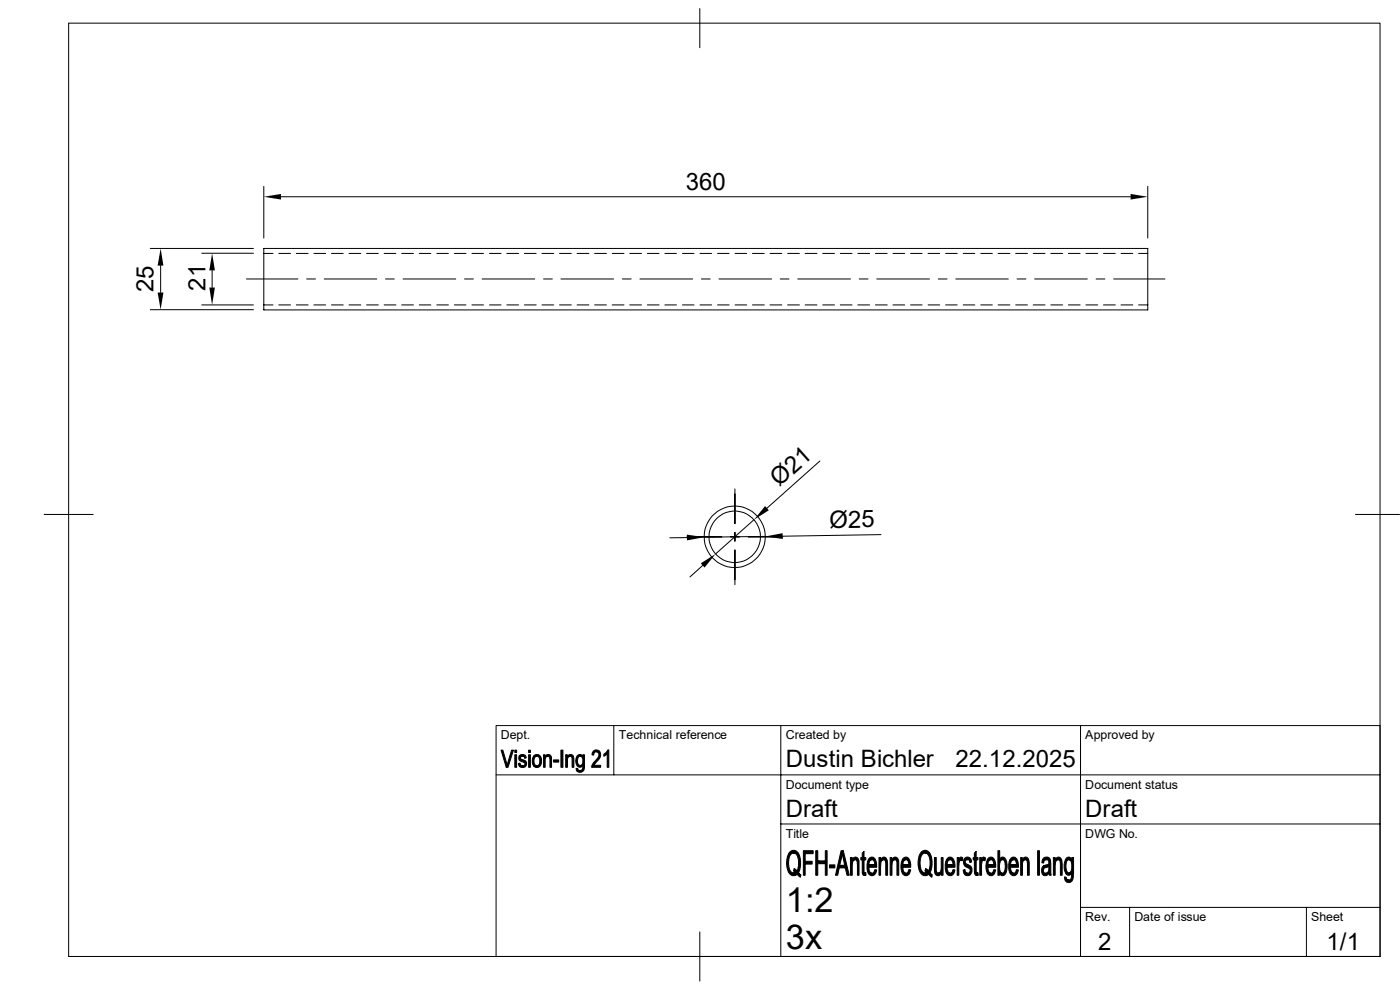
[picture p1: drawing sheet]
<svg xmlns="http://www.w3.org/2000/svg" width="297mm" height="210mm" viewBox="0 0 297 210" stroke-linecap="round" stroke-linejoin="round" font-family="sans-serif">
<g fill="none" stroke="#000" stroke-width=".21">
<path d="M14.6 4.9h278.2v198h-278.2zM148.5 1.8v8.3M56 39.5v11M243.5 39.5v11M31.9 52.7h21.9M34.1 56.3v5.8M42.8 53.7h11M45 57.4v3.6M52.3 59.2h10.9M56 52.7h187.5v13h-187.5zM56 53.8h1.9M59.1 53.8h2.5"/>
<path d="M59.6 41.7h180.3M62.9 53.8h2.5M65.1 59.2h1.8M66.6 53.8h2.5M68.8 59.2h11.1M70.3 53.8h2.5M74 53.8h2.5M77.8 53.8h2.5M81.5 53.8h2.5M81.8 59.2h1.9M85.2 53.8h2.5M85.5 59.2h11.2"/>
<path d="M88.9 53.8h2.5M92.7 53.8h2.4M96.4 53.8h2.4M98.6 59.2h1.8M100.1 53.8h2.5M102.3 59.2h11.2M103.8 53.8h2.5M107.5 53.8h2.5M111.3 53.8h2.4M115 53.8h2.5M115.3 59.2h1.9M118.7 53.8h2.5"/>
<path d="M119 59.2h11.2M122.4 53.8h2.5M126.2 53.8h2.5M129.9 53.8h2.5M132 59.2h1.9M133.6 53.8h2.5M135.8 59.2h11.1M137.3 53.8h2.5M141.1 53.8h2.4M144.8 53.8h2.4M148.5 53.8h2.5M148.8 59.2h1.9"/>
<path d="M152.2 53.8h2.5M152.5 59.2h11.2M156 53.8h2.4M159.6 53.8h2.5M163.4 53.8h2.5M165.5 59.2h1.9M167.1 53.8h2.5M169.2 59.2h11.2M170.8 53.8h2.5M174.5 53.8h2.5M178.3 53.8h2.5M182 53.8h2.5"/>
<path d="M182.3 59.2h1.9M185.7 53.8h2.5M186 59.2h11.2M189.4 53.8h2.5M193.2 53.8h2.4M196.9 53.8h2.4M199.1 59.2h1.8M200.6 53.8h2.5M202.8 59.2h11.1M204.3 53.8h2.5M208.1 53.8h2.4M211.8 53.8h2.4"/>
<path d="M215.5 53.8h2.5M215.8 59.2h1.8M219.2 53.8h2.5M219.5 59.2h11.2M222.9 53.8h2.5M226.7 53.8h2.5M230.4 53.8h2.5M232.5 59.2h1.9M234.1 53.8h2.5M236.3 59.2h10.8M237.8 53.8h2.5M241.6 53.8h1.9"/>
<path d="M31.9 65.7h21.9M42.8 64.7h11M56 64.7h1.9M59.1 64.7h2.5M62.9 64.7h2.5M66.6 64.7h2.5M70.3 64.7h2.5M74 64.7h2.5M77.8 64.7h2.5M81.5 64.7h2.5M85.2 64.7h2.5M88.9 64.7h2.5"/>
<path d="M92.7 64.7h2.4M96.4 64.7h2.4M100.1 64.7h2.5M103.8 64.7h2.5M107.5 64.7h2.5M111.3 64.7h2.4M115 64.7h2.5M118.7 64.7h2.5M122.4 64.7h2.5M126.2 64.7h2.5M129.9 64.7h2.5M133.6 64.7h2.5"/>
<path d="M137.3 64.7h2.5M141.1 64.7h2.4M144.8 64.7h2.4M148.5 64.7h2.5M152.2 64.7h2.5M156 64.7h2.4M159.6 64.7h2.5M163.4 64.7h2.5M167.1 64.7h2.5M170.8 64.7h2.5M174.5 64.7h2.5M178.3 64.7h2.5"/>
<path d="M182 64.7h2.5M185.7 64.7h2.5M189.4 64.7h2.5M193.2 64.7h2.4M196.9 64.7h2.4M200.6 64.7h2.5M204.3 64.7h2.5M208.1 64.7h2.4M211.8 64.7h2.4M215.5 64.7h2.5M219.2 64.7h2.5M222.9 64.7h2.5"/>
<path d="M226.7 64.7h2.5M230.4 64.7h2.5M234.1 64.7h2.5M237.8 64.7h2.5M241.6 64.7h1.9M173.9 97.8l-11.2 10M9.4 109.1h10.4M145.8 114l-3.7 .1M145.8 113.9h7.3M149.1 119.9l-2.7 2.5M155 113.9h1.8M155.9 103.7v7.4"/>
<path d="M155.9 112.9v1.9M155.9 116.7v7.3M158.7 113.9h7.4M160 110.2l-8.2 7.3M162.4 113.8l-13 .2M186.9 113.4l-20.8 .3M287.6 109.1h9.3M130.2 153.9v10.5M165.7 153.9v49M229.2 153.9v49M105.2 164.4h187.6M165.7 174.8h127.1"/>
<path d="M148.5 197.7v10.4M229.2 192.5h63.6M239.6 192.5v10.4M277.2 192.5v10.4M105.2 202.9v-49h187.6v49"/>
<circle cx="155.9" cy="113.9" r="6.5"/>
<circle cx="155.9" cy="113.9" r="5.5"/>
</g>
<g fill="#000" stroke="#000" stroke-width=".21">
<path d="M106.3 159.1h.4l.9 3.2-.2 .5z" fill-rule="evenodd"/>
<path d="M108.5 159.1h.4l-1.1 3.7h-.4z" fill-rule="evenodd"/>
<path d="M109.2 159.1h.4v.5h-.4z" fill-rule="evenodd"/>
<path d="M112.1 159.1h.4v.5h-.4z" fill-rule="evenodd"/>
<path d="M125.8 159.4a.9 .9 0 0 1 1.5 .1l-1.1 .1-.3 .6-.3-.1z" fill-rule="evenodd"/>
<path d="M126.5 159.5h.8a1.93 1.93 0 0 1-.9 2.3l-.4 .5h1.4v.5h-1.9l.1-.6 .8-1a1.05 1.05 0 0 0 .3-1.7z" fill-rule="evenodd"/>
<path d="M128.1 160l.2-.1h.5l-.7 .5z" fill-rule="evenodd"/>
<path d="M128.9 159.1h.3v3.7h-.4v-2.9h-.5z" fill-rule="evenodd"/>
<path d="M109.2 160.1h.4v2.7h-.4z" fill-rule="evenodd"/>
<path d="M110.2 160.4h.6a.37 .37 0 0 0-.4 .4 .37 .37 0 0 0 .5 .4 .85 .85 0 0 1 .7 1.2 .85 .85 0 0 1-1.4 .1l.7-.1a.41 .41 0 0 0 .5-.3 .41 .41 0 0 0-.5-.5 .81 .81 0 0 1-.7-.3 .81 .81 0 0 1 0-.9z" fill-rule="evenodd"/>
<path d="M110 162l.3-.1 .1 .4 .5 .1-.7 .1z" fill-rule="evenodd"/>
<path d="M110.2 160.3a.81 .81 0 0 1 .9-.2 .81 .81 0 0 1 .5 .7l-.3 .1-.2-.4z" fill-rule="evenodd"/>
<path d="M112.1 160.1h.4v2.7h-.4z" fill-rule="evenodd"/>
<path d="M113.2 160.5l.7-.1a1.12 1.12 0 0 0-.4 1.8l.4 .2-.7 .1-.2-.4-.1-1.1z" fill-rule="evenodd"/>
<path d="M113.3 160.3a1.05 1.05 0 0 1 1.3 0 1.05 1.05 0 0 1 .3 1.2 1.01 1.01 0 0 1-.5 1.1 1.01 1.01 0 0 1-1.2-.1l.7-.1a1.22 1.22 0 0 0 .3-1.9l-1-.1z" fill-rule="evenodd"/>
<path d="M115.3 160.1h.3v.4h.4l-.3 .6v1.7h-.4z" fill-rule="evenodd"/>
<path d="M115.7 160.4h.5z" fill-rule="evenodd"/>
<path d="M115.7 160.4a.77 .77 0 0 1 1-.3 .77 .77 0 0 1 .3 1v1.7h-.3l-.1-2.1-.3-.3z" fill-rule="evenodd"/>
<path d="M117.4 161.2h1.1v.5h-1.1z" fill-rule="evenodd"/>
<path d="M119 159.1h.4v3.7h-.4z" fill-rule="evenodd"/>
<path d="M120 160.1h.4v.4h.3l-.3 .5v1.8h-.4z" fill-rule="evenodd"/>
<path d="M120.4 160.4h.5z" fill-rule="evenodd"/>
<path d="M120.4 160.4a.77 .77 0 0 1 1-.3 .77 .77 0 0 1 .4 1v1.7h-.4l-.1-2.1-.2-.3z" fill-rule="evenodd"/>
<path d="M122.2 163h.4l.1 .3 .4 .1-.8 .1z" fill-rule="evenodd"/>
<path d="M122.5 160.3a.72 .72 0 0 1 1.2 .1h-.6a1.1 1.1 0 0 0 0 2h.9h-.3a.88 .88 0 0 1-1.1 .2 .88 .88 0 0 1-.4-1.1v-.7z" fill-rule="evenodd"/>
<path d="M123.1 160.4h.6z" fill-rule="evenodd"/>
<path d="M122.3 163.5l.8-.1a.78 .78 0 0 0 .6-1h.3a1.03 1.03 0 0 1-.3 1.2 1.03 1.03 0 0 1-1.3 0z" fill-rule="evenodd"/>
<path d="M123.1 160.4h.6v-.3h.3v2.3h-.9a1.15 1.15 0 0 0 0-2z" fill-rule="evenodd"/>
<path d="M167.6 180.7a1.1 1.1 0 0 1 1.7 .3h-.9a1.77 1.77 0 0 0-1.1 2.1 1.87 1.87 0 0 0 1 2.1h1.2l.2 .3h-.6a1.25 1.25 0 0 1-1.3 .1 1.25 1.25 0 0 1-.7-1.1l-.2-1.1v-1l.1-.7z" fill-rule="evenodd"/>
<path d="M168.5 184.2l.6 .5h-.7z" fill-rule="evenodd"/>
<path d="M168.4 181l1 .1 .4 1.5v1.3l-.3 1.3h-1.1l.4-.2-.4-.3h.7l.3-1.1a2.56 2.56 0 0 0-.9-2.6z" fill-rule="evenodd"/>
<path d="M169.1 185.5l.8 .1-.1 .5z" fill-rule="evenodd"/>
<path d="M170.4 180.5h2.1v.6h-1.7v1.6h1.5v.6h-1.5v2.4h-.4z" fill-rule="evenodd"/>
<path d="M173.1 180.5h.4v2.1l1.6 .6h-1.6v2.5h-.4z" fill-rule="evenodd"/>
<path d="M175.1 180.5h.4v5.2h-.4v-2.5l-1.6-.6h1.6z" fill-rule="evenodd"/>
<path d="M176 183.5h1.1v.6h-1.1z" fill-rule="evenodd"/>
<path d="M178.4 180.5h.5l-.3 .5-.5 2.6 1.2 .5h-1.2l-.4 1.6h-.5z" fill-rule="evenodd"/>
<path d="M178.9 180.5l1.3 5.2h-.5l-.4-1.6-1.2-.5h1.1l-.6-2.6z" fill-rule="evenodd"/>
<path d="M180.4 181.9h.4v.6h.4l-.4 .5v2.7h-.4z" fill-rule="evenodd"/>
<path d="M180.8 182.3l.6 .1-.6 .1z" fill-rule="evenodd"/>
<path d="M181.1 182a.8 .8 0 0 1 .9 0 .8 .8 0 0 1 .2 1v2.7h-.3v-2.9l-.3-.4-.8-.1z" fill-rule="evenodd"/>
<path d="M182.9 181l.4-.4v1.3h.4v.5h-.4v2.6l.2 .1h-.6v-2.7h-.3v-.5h.3z" fill-rule="evenodd"/>
<path d="M182.9 185.1h.8v.6h-.5z" fill-rule="evenodd"/>
<path d="M184.2 182.4h.8l-.5 .2-.2 .8h1.7v.4v.2h-1.7l.2 .9 .5 .4h-.8a3.9 3.9 0 0 1 0-2.9z" fill-rule="evenodd"/>
<path d="M184.3 182.2a.89 .89 0 0 1 1.1-.3 .89 .89 0 0 1 .5 1l.1 .5h-1.7h1.3l-.3-.9-.2-.1h-.9z" fill-rule="evenodd"/>
<path d="M184.2 185.3h.9l.3-.3 .2-.5h.4a.96 .96 0 0 1-.6 1.2 .96 .96 0 0 1-1.2-.4z" fill-rule="evenodd"/>
<path d="M186.5 181.9h.3v.6h.4l-.3 .5-.1 2.7h-.3z" fill-rule="evenodd"/>
<path d="M186.9 182.3l.6 .1-.7 .1z" fill-rule="evenodd"/>
<path d="M186.9 182.1a.79 .79 0 0 1 1.1-.1 .79 .79 0 0 1 .3 1v2.7h-.4v-2.5a.7 .7 0 0 0-.4-.8l-.6-.1z" fill-rule="evenodd"/>
<path d="M188.8 181.9h.4v.6h.4l-.3 .5-.1 2.7h-.4z" fill-rule="evenodd"/>
<path d="M189.3 182.3l.5 .1-.6 .1z" fill-rule="evenodd"/>
<path d="M189.5 182a.8 .8 0 0 1 .9 0 .8 .8 0 0 1 .3 1v2.7h-.4v-2.8l-.3-.5-.7-.1z" fill-rule="evenodd"/>
<path d="M191.4 182.4h.8h-.3l-.2 .4-.1 .6h1.6v.6h-1.7l.2 .9 .5 .4h-.8a3.6 3.6 0 0 1 0-2.9z" fill-rule="evenodd"/>
<path d="M191.6 182.2a.86 .86 0 0 1 .9-.3 .86 .86 0 0 1 .6 .9l.1 .6h-1.6h1.2l-.3-.9-1.1-.1z" fill-rule="evenodd"/>
<path d="M191.4 185.3h.9l.3-.3 .2-.5h.4a1.04 1.04 0 0 1-1.3 1.2z" fill-rule="evenodd"/>
<path d="M195.5 180.7a1.1 1.1 0 0 1 1.7 .3h-.9a1.77 1.77 0 0 0-1.1 2.1 1.87 1.87 0 0 0 1 2.1h1.2l.2 .3h-.6a1.23 1.23 0 0 1-1.3 .1 1.23 1.23 0 0 1-.7-1.1l-.2-1.7a3.4 3.4 0 0 1 .7-2.1z" fill-rule="evenodd"/>
<path d="M196.4 184.2l.6 .5h-.7z" fill-rule="evenodd"/>
<path d="M196.3 181l1 .1 .4 1.5v1.3l-.3 1.3h-1.1l.4-.2-.4-.3h.7l.3-1.1a2.56 2.56 0 0 0-.9-2.6z" fill-rule="evenodd"/>
<path d="M197 185.5h.7v.6z" fill-rule="evenodd"/>
<path d="M198.2 181.9h.4l.1 3.1 .2 .2 .7 .1a.73 .73 0 0 1-.9 .4 .73 .73 0 0 1-.5-.9z" fill-rule="evenodd"/>
<path d="M199.1 185.2l.6-.1-.1 .2z" fill-rule="evenodd"/>
<path d="M199.7 181.9h.4v3.8h-.4v-.6h-.3l.3-.9z" fill-rule="evenodd"/>
<path d="M200.8 182.4h.8l-.5 .2-.1 .8h1.6v.2v.4h-1.7l.3 1 .4 .3h-.8a3.9 3.9 0 0 1 0-2.9z" fill-rule="evenodd"/>
<path d="M201 182.1a.88 .88 0 0 1 1-.2 .88 .88 0 0 1 .5 .9l.1 .6h-1.6h1.2l-.3-.9-.2-.1h-.9z" fill-rule="evenodd"/>
<path d="M200.8 185.3h.9l.3-.3 .2-.5h.4a.97 .97 0 0 1-.5 1.1 .97 .97 0 0 1-1.2-.2z" fill-rule="evenodd"/>
<path d="M203.1 181.9h.3v.6h.5l-.3 .1-.1 .5-.1 2.6h-.3z" fill-rule="evenodd"/>
<path d="M203.6 181.9a.39 .39 0 0 1 .7 .1l-.2 .6-.7-.1z" fill-rule="evenodd"/>
<path d="M204.5 182.3l.8 .1a.53 .53 0 0 0-.5 .6 .53 .53 0 0 0 .6 .4 1.19 1.19 0 0 1 .8 1.3 1.19 1.19 0 0 1-1.1 1.1l-.3-.2-.3-.3h.8a.64 .64 0 0 0 .5-.8 .64 .64 0 0 0-.7-.5 1.2 1.2 0 0 1-.6-1.7z" fill-rule="evenodd"/>
<path d="M204.3 184.6l.4-.2 .2 .6 .4 .3h-.8z" fill-rule="evenodd"/>
<path d="M204.8 181.9a.9 .9 0 0 1 1 .1 .9 .9 0 0 1 .3 .9l-.4 .1a.46 .46 0 0 0-.4-.6l-.8-.1z" fill-rule="evenodd"/>
<path d="M206.7 181l.4-.4v1.3h.4v.5h-.4v2.4l.2 .3h-.5l-.1-2.7h-.2v-.5h.2z" fill-rule="evenodd"/>
<path d="M206.8 185.1h.7l.1 .6h-.3a.46 .46 0 0 1-.5-.6z" fill-rule="evenodd"/>
<path d="M207.9 181.9h.3v.6h.5a1.31 1.31 0 0 0-.5 1.2v2h-.3z" fill-rule="evenodd"/>
<path d="M208.4 182l.3-.2 .4 .2-.1 .6-.8-.1z" fill-rule="evenodd"/>
<path d="M209.5 182.4h.7h-.2l-.3 .4-.1 .6h1.6v.6h-1.6l.2 .9 .4 .4h-.7a3.6 3.6 0 0 1 0-2.9z" fill-rule="evenodd"/>
<path d="M209.6 182.2a.86 .86 0 0 1 1-.3 .86 .86 0 0 1 .5 .9l.1 .6h-1.6h1.3l-.4-.9-1-.1z" fill-rule="evenodd"/>
<path d="M209.5 185.3h.9l.3-.3 .1-.5h.4a1.04 1.04 0 0 1-1.3 1.2z" fill-rule="evenodd"/>
<path d="M211.7 180.5h.4v1.8l.6 .1a1.58 1.58 0 0 0-.6 1.9l.2 .7 .2 .2h-.5v.5h-.3z" fill-rule="evenodd"/>
<path d="M212 185.2l.6 .1h-.5z" fill-rule="evenodd"/>
<path d="M212.3 182a.77 .77 0 0 1 .8-.1 .77 .77 0 0 1 .4 .8l.2 .8a2.08 2.08 0 0 1-.9 2.3l-.5-.1-.2-.4h.5a1.8 1.8 0 0 0 .6-2.3l-.3-.6-.8-.1z" fill-rule="evenodd"/>
<path d="M214.2 182.4h.9l-.5 .2-.2 .8h1.6l.1 .2v.4h-1.7l.2 .9 .5 .4h-.8a3.9 3.9 0 0 1-.1-2.9z" fill-rule="evenodd"/>
<path d="M214.5 182.1a.88 .88 0 0 1 .9-.2 .88 .88 0 0 1 .5 .9l.1 .6h-1.6h1.2l-.2-.9-.2-.1h-.9z" fill-rule="evenodd"/>
<path d="M214.3 185.3h.8l.4-.3 .1-.5h.4a.95 .95 0 0 1-.5 1.1 .95 .95 0 0 1-1.1-.2z" fill-rule="evenodd"/>
<path d="M216.5 181.9h.4v.6h.4l-.4 .7v2.5h-.4z" fill-rule="evenodd"/>
<path d="M216.9 182.3l.6 .1-.6 .1z" fill-rule="evenodd"/>
<path d="M217.2 181.9a.83 .83 0 0 1 .9 .2 .83 .83 0 0 1 .3 .9v2.7h-.4v-2.5a.7 .7 0 0 0-.5-.8l-.6-.1z" fill-rule="evenodd"/>
<path d="M220.1 180.5h.4v5.2h-.4z" fill-rule="evenodd"/>
<path d="M221.2 182.3l.8 .1h-.1a.55 .55 0 0 0-.5 .7l-.4-.1z" fill-rule="evenodd"/>
<path d="M221.2 183.9l.1-.2 1.2 .1a1.29 1.29 0 0 0-1.1 .8l.1 .6 1 .1a.81 .81 0 0 1-1.1 .4 .81 .81 0 0 1-.4-1z" fill-rule="evenodd"/>
<path d="M221.4 182a.95 .95 0 0 1 1.2 0 .95 .95 0 0 1 .3 1l.1 2.7h-.4l-.1-.5h-.4l.4-.6v-.8l-1.2-.1 .4-.2a.6 .6 0 0 0 .8-.3 .6 .6 0 0 0-.3-.8l-1-.1z" fill-rule="evenodd"/>
<path d="M221.8 185.3l.7-.1v.1z" fill-rule="evenodd"/>
<path d="M223.5 181.9h.4v.6h.3l-.3 .5v2.7h-.4z" fill-rule="evenodd"/>
<path d="M223.9 182.3l.6 .1-.6 .1z" fill-rule="evenodd"/>
<path d="M224 182.1a.79 .79 0 0 1 1-.1 .79 .79 0 0 1 .3 1v2.7h-.3v-2.5a.7 .7 0 0 0-.5-.8l-.6-.1z" fill-rule="evenodd"/>
<path d="M225.8 186l.4 .1a.52 .52 0 0 0 .5 .6h-.7z" fill-rule="evenodd"/>
<path d="M226.3 182l.3-.2 .4 .1 .4 .4-.7 .1a1.98 1.98 0 0 0-.5 2.2l.5 .6h1.1h-.5a.72 .72 0 0 1-.8 .5 .72 .72 0 0 1-.6-.8l-.1-.5a3 3 0 0 1 .5-2.4z" fill-rule="evenodd"/>
<path d="M226.7 182.4l.7-.1z" fill-rule="evenodd"/>
<path d="M227.3 185.2h.5a1.94 1.94 0 0 1-.8 2h-.6l-.4-.5h.7a1.13 1.13 0 0 0 .6-1.5z" fill-rule="evenodd"/>
<path d="M226.9 182.4h.5v-.5h.4v3.3h-1a1.47 1.47 0 0 0 .6-1.8l-.1-.5z" fill-rule="evenodd"/>
</g>
<path d="M34.1 52.7l.6 3.6h-1.3zM45 53.7l.6 3.7h-1.2zM56 41.7l3.6-.6v1.2zM239.9 41.1l3.6 .6-3.6 .6zM33.4 62.1h1.3l-.6 3.6zM44.4 61h1.2l-.6 3.7zM145.7 113.4l3.7 .6-3.6 .6zM148.7 119.5l3.1-2-2.3 2.9zM162.3 107.4l.8 .8-3.1 2zM162.4 113.8l3.6-.7 .1 1.2z" fill="#000"/>
<g font-size="7.3">
<text x="166.7" y="193.5">1:2</text>
<text x="166.7" y="201.3">3x</text>
</g>
<g font-size="5.1">
<text x="145.5" y="40.2">360</text>
<text x="32.6" y="62" transform="rotate(-90 32.6 62)">25</text>
<text x="43.6" y="61.6" transform="rotate(-90 43.6 61.6)">21</text>
<text x="165.3" y="103.3" transform="rotate(-42 165.3 103.3)">Ø21</text>
<text x="176" y="112" transform="rotate(-1 176 112)">Ø25</text>
<text x="166.7" y="162.8">Dustin Bichler</text>
<text x="202.7" y="162.8">22.12.2025</text>
<text x="166.7" y="173.2">Draft</text>
<text x="230.3" y="173.2">Draft</text>
<text x="233" y="201.5">2</text>
<text x="281.4" y="201.5">1/1</text>
</g>
<g font-size="2.6">
<text x="106.3" y="156.8">Dept.</text>
<text x="131.3" y="156.8">Technical reference</text>
<text x="166.7" y="156.8">Created by</text>
<text x="230.2" y="156.8">Approved by</text>
<text x="166.7" y="167.3">Document type</text>
<text x="230.2" y="167.3">Document status</text>
<text x="166.7" y="177.7">Title</text>
<text x="230.2" y="177.7">DWG No.</text>
<text x="230.2" y="195.4">Rev.</text>
<text x="240.7" y="195.4">Date of issue</text>
<text x="278.2" y="195.4">Sheet</text>
</g>
</svg>
